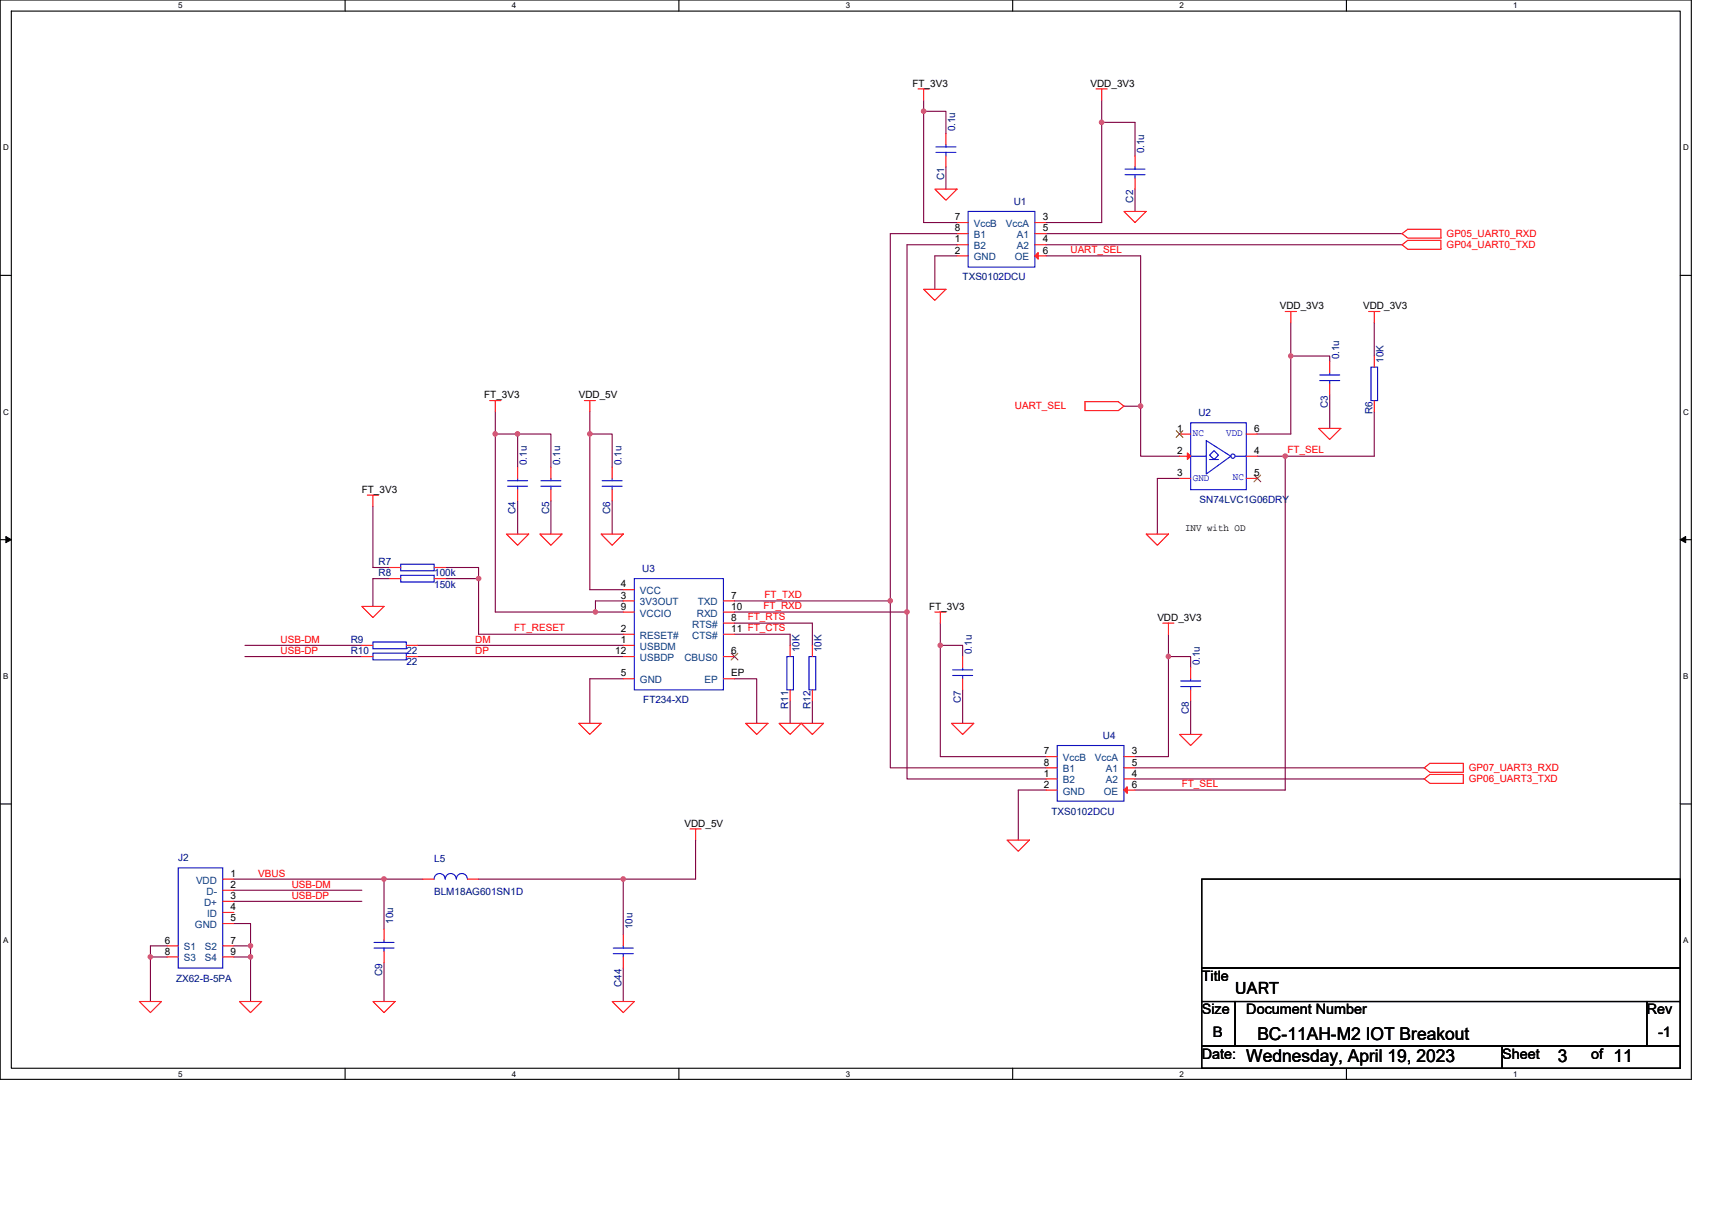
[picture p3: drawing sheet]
<svg xmlns="http://www.w3.org/2000/svg" width="297mm" height="210mm" viewBox="0 0 297 210" stroke-linecap="round" stroke-linejoin="round" font-family="sans-serif">
<path d="M0 0h293.5v187.2h-293.5zM2 1.9h289.5v183.4h-289.5z" fill="none" stroke="#000" stroke-width=".19"/>
<g fill="#fff">
<path d="M30.9 .2h.8v1.6h-.8z"/>
<path d="M30.9 185.5h.8v1.6h-.8z"/>
</g>
<path d="M59.9 0v1.9M59.9 185.3v1.9" fill="none" stroke="#000" stroke-width=".19"/>
<g fill="#fff">
<path d="M88.8 .2h.8v1.6h-.8z"/>
<path d="M88.8 185.5h.8v1.6h-.8z"/>
</g>
<path d="M117.8 0v1.9M117.8 185.3v1.9" fill="none" stroke="#000" stroke-width=".19"/>
<g fill="#fff">
<path d="M146.7 .2h.8v1.6h-.8z"/>
<path d="M146.7 185.5h.8v1.6h-.8z"/>
</g>
<path d="M175.7 0v1.9M175.7 185.3v1.9" fill="none" stroke="#000" stroke-width=".19"/>
<g fill="#fff">
<path d="M204.7 .2h.7v1.6h-.7z"/>
<path d="M204.7 185.5h.7v1.6h-.7z"/>
</g>
<path d="M233.6 0v1.9M233.6 185.3v1.9" fill="none" stroke="#000" stroke-width=".19"/>
<g fill="#fff">
<path d="M262.6 .2h.7v1.6h-.7z"/>
<path d="M262.6 185.5h.7v1.6h-.7z"/>
<path d="M.5 24.8h1v1.6h-1z"/>
<path d="M292 24.8h1v1.6h-1z"/>
<path d="M.5 70.7h1v1.5h-1z"/>
<path d="M292 70.7h1v1.5h-1z"/>
</g>
<path d="M0 47.8h2M291.5 47.8h2" fill="none" stroke="#000" stroke-width=".19"/>
<g fill="#fff">
<path d="M.5 116.5h.9v1.6h-.9z"/>
<path d="M292 116.5h.9v1.6h-.9z"/>
</g>
<path d="M0 93.6h2M291.5 93.6h2" fill="none" stroke="#000" stroke-width=".19"/>
<path d="M1 93.1l1 .5-1 .5zM291.5 93.6l1-.5v1z" fill="#000" stroke="#000" stroke-width=".17"/>
<g fill="#fff">
<path d="M.5 162.4h.9v1.5h-.9z"/>
<path d="M292 162.4h.9v1.5h-.9z"/>
</g>
<path d="M0 139.5h2M291.5 139.5h2M208.5 152.5h83v15.4h-83zM208.5 167.9h83v5.8h-83zM208.5 173.7h5.8v7.8h-5.8zM214.3 173.7h71.4v7.8h-71.4zM285.7 173.7h5.8v7.8h-5.8zM208.5 181.5h52.1v3.8h-52.1zM260.6 181.5h30.9v3.8h-30.9z" fill="none" stroke="#000" stroke-width=".19"/>
<g fill="none" stroke="#800040" stroke-width=".19">
<path d="M160.2 19.3v19.3h5.8M160.2 19.3h3.9v3.9M160.2 17.4v1.9M191.2 17.4v3.8M164.1 29v3.8M191.2 21.2v17.4h-9.7M191.2 21.2h5.7v5.8M196.9 32.8v3.9M166 44.4h-3.8v5.8M166 40.5h-11.5v63.7M166 42.5h-8.6v63.7M181.5 40.5h61.8"/>
<path d="M181.5 42.5h61.8M181.5 44.4h16.4v26.1M224 56v5.8h6.7v.9M238.4 56v5.8M85.9 71.4v3.9M85.9 75.3h3.9v5.8M85.9 75.3v30.9h17.4M89.8 75.3h5.8v5.8M102.3 71.4v3.9M102.3 75.3v27h5.8M102.3 75.3h3.9v5.8M195 70.5h2.9"/>
<path d="M197.9 70.5v8.6h6.8M218.2 79.1h4.8M223 79.1v58h-26.1M224 61.8v13.5h-5.8M230.7 68.5v5.8M238.4 71.4v7.7h-15.4M64.7 87.8v10.6h2.9M77.3 98.4h5.7v2M89.8 86.9v5.7M95.6 86.9v5.7M106.2 86.9v5.7M204.7 83h-3.9v9.6"/>
<path d="M42.5 112h20.3M42.5 113.9h20.3M67.6 100.4h-2.9v4.8M72.4 112h35.7M72.4 113.9h35.7M77.3 100.4h5.7M83 100.4v9.6h25.1M103.3 106.2h4.8M108.1 104.2h-4.8v2M108.1 117.8h-5.8v7.7M127.4 106.2h30M127.4 104.2h27.1"/>
<path d="M127.4 108.1h13.5v3.9M127.4 117.8h3.9v7.7M127.4 110h9.7v2M154.5 104.2v29h27M157.4 106.2v28.9h24.1M163.1 108.1v3.9M163.1 112v19.3h18.4M163.1 112h3.9v1.9M167 119.7v5.8M202.7 113.9h3.9v1.9M202.7 113.9v17.4h-5.8M202.7 110v3.9"/>
<path d="M137.1 121.6v3.9M140.9 121.6v3.9M181.5 137.1h-4.8v8.6M196.9 133.2h50.2M196.9 135.1h50.2M206.6 121.6v5.8M40.6 152.5h26M40.6 154.4h22.2M40.6 156.4h22.2M66.6 152.5v8.7M66.6 152.5h6.8M83 152.5h25.1"/>
<path d="M108.1 152.5v9.7M120.7 145.7v6.8h-12.6M26.1 166h2.9M26.1 166v7.7M29 164.1h-2.9v1.9M40.6 160.2h2.9v3.9M40.6 164.1h2.9M40.6 166h2.9M43.5 164.1v1.9M43.5 166v7.7M66.6 167v6.7M108.1 167.9v5.8"/>
</g>
<g fill="#f0f" stroke="#f0f" stroke-width=".19">
<circle cx="89.8" cy="75.3" r=".38"/>
<circle cx="197.9" cy="70.4" r=".38"/>
<circle cx="223" cy="79.1" r=".38"/>
<circle cx="160.3" cy="19.3" r=".38"/>
<circle cx="83" cy="100.4" r=".38"/>
<circle cx="43.5" cy="166" r=".38"/>
<circle cx="43.5" cy="164.1" r=".38"/>
<circle cx="191.1" cy="21.2" r=".38"/>
<circle cx="202.7" cy="113.9" r=".38"/>
<circle cx="26.1" cy="166" r=".38"/>
<circle cx="154.5" cy="104.2" r=".38"/>
<circle cx="157.4" cy="106.2" r=".38"/>
<circle cx="163.1" cy="111.9" r=".38"/>
<circle cx="103.3" cy="106.2" r=".38"/>
<circle cx="85.9" cy="75.3" r=".38"/>
<circle cx="102.3" cy="75.3" r=".38"/>
<circle cx="223.9" cy="61.8" r=".38"/>
<circle cx="66.6" cy="152.5" r=".38"/>
<circle cx="108.1" cy="152.5" r=".38"/>
</g>
<g fill="none" stroke="#f00" stroke-width=".19">
<path d="M159.3 15.4h1.9M160.2 15.4v2M190.2 15.4h1.9M191.2 15.4v2M162.2 32.8h3.8l-1.9 1.9zM164.1 23.2v1.9M164.1 27v2M166 38.6h2M179.6 38.6h1.9M195 36.7h3.9l-2 1.9zM196.9 27v2M196.9 30.9v1.9"/>
<path d="M160.2 50.2h3.9l-1.9 1.9zM166 42.5h2M166 44.4h2M166 40.5h2M179.6 42.5h1.9M179.6 40.5h1.9M179.6 44.4h1.9M223 54h1.9M224 54v2M237.5 54h1.9M238.4 54v2M243.3 42.5l.9-.8h5.8v1.5h-5.8z"/>
<path d="M243.3 40.5l.9-.7h5.8v1.5h-5.8zM85 69.5h1.9M85.9 69.5v1.9M101.4 69.5h1.9M102.3 69.5v1.9M188.3 69.7h5.7l1 .8-1 .7h-5.7zM204.7 75.3h1.9M204.7 79.1h1.9M216.2 79.1h2M216.2 75.3h2M228.8 74.3h3.8l-1.9 1.9zM230.7 62.7v2"/>
<path d="M230.7 66.6v1.9M238.4 69.5v1.9M238.4 61.8v1.9M63.7 85.9h2M64.7 85.9v1.9M67.6 98.4h1.9M75.3 98.4h2M87.9 92.6h3.8l-1.9 2zM89.8 81.1v1.9M89.8 84.9v2M93.7 92.6h3.8l-1.9 2zM95.6 81.1v1.9"/>
<path d="M95.6 84.9v2M104.3 92.6h3.8l-1.9 2zM106.2 81.1v1.9M106.2 84.9v2M198.9 92.6h3.8l-1.9 2zM204.7 83h1.9M216.2 83h2M62.8 112h1.9M62.8 113.9h1.9M62.8 105.2h3.8l-1.9 1.9zM67.6 100.4h1.9M70.5 112h1.9"/>
<path d="M70.5 113.9h1.9M75.3 100.4h2M108.1 112h2M108.1 110h2M108.1 104.2h2M108.1 102.3h2M108.1 117.8h2M108.1 106.2h2M108.1 113.9h2M125.5 113.9h1.9M125.5 104.2h1.9M125.5 108.1h1.9"/>
<path d="M125.5 106.2h1.9M125.5 110h1.9M125.5 117.8h1.9M137.1 119.7v1.9M137.1 112v1.9M140.9 119.7v1.9M140.9 112v1.9M162.2 106.2h1.9M163.1 106.2v1.9M167 113.9v1.9M167 117.8v1.9M201.8 108.1h1.9"/>
<path d="M202.7 108.1v1.9M206.6 115.8v2M206.6 119.7v1.9M100.4 125.5h3.9l-2 1.9zM129.4 125.5h3.8l-1.9 1.9zM135.2 125.5h3.8l-1.9 1.9zM139 125.5h3.9l-2 1.9zM165.1 125.5h3.8l-1.9 1.9zM181.5 135.1h1.9M181.5 137.1h1.9M181.5 131.3h1.9M181.5 133.2h1.9"/>
<path d="M195 131.3h1.9M195 135.1h1.9M195 133.2h1.9M195 137.1h1.9M204.7 127.4h3.8l-1.9 1.9zM247.1 135.1l1-.8h5.8v1.6h-5.8zM247.1 133.2l1-.8h5.8v1.6h-5.8zM38.6 152.5h2M38.6 154.4h2M38.6 156.4h2M38.6 158.3h2M73.4 152.5h1.9"/>
<path d="M81.1 152.5h1.9M119.7 143.8h1.9M120.7 143.8v1.9M174.7 145.7h3.9l-1.9 2zM24.2 173.7h3.8l-1.9 2zM29 164.1h1.9M29 166h1.9M38.6 160.2h2M38.6 164.1h2M38.6 166h2M41.5 173.7h3.9l-1.9 2zM64.7 173.7h3.9l-2 2z"/>
<path d="M66.6 161.2v1.9M66.6 165v2M106.2 173.7h3.9l-2 2zM108.1 162.2v1.9M108.1 166v1.9"/>
</g>
<g fill="none" stroke="#00f" stroke-width=".19">
<path d="M162.4 26.4h3.5M162.4 25.5h3.5M164.1 25.1v.4M164.1 26.4v.6M168 36.7h11.6v9.6h-11.6zM195.2 30.3h3.5M195.2 29.3h3.5M196.9 29v.3M196.9 30.3v.6M206.6 79.1h2.7M206.6 73.3h9.6v11.6h-9.6zM209.3 76.4l4.2 2.7-4.2 3.1z"/>
<path d="M209.9 79l.7-.8 .8 .8-.8 .7zM209.9 79.7h1.5M214.3 79.1h1.9M229 66h3.4M229 65h3.4M230.7 64.7v.3M230.7 66v.6M237.9 63.7h1.1v5.8h-1.1zM69.5 97.9h5.8v1.1h-5.8zM69.5 99.8h5.8v1.2h-5.8zM88.1 84.3h3.4M88.1 83.4h3.4"/>
<path d="M89.8 83v.4M89.8 84.3v.6M93.8 84.3h3.5M93.8 83.4h3.5M95.6 83v.4M95.6 84.3v.6M104.5 84.3h3.4M104.5 83.4h3.4M106.2 83v.4M106.2 84.3v.6M64.7 111.4h5.8v1.1h-5.8zM64.7 113.3h5.8v1.2h-5.8z"/>
<path d="M110.1 100.4h15.4v19.3h-15.4zM136.5 113.9h1.2v5.8h-1.2zM140.4 113.9h1.1v5.8h-1.1zM165.3 117.2h3.5M165.3 116.2h3.5M167 115.8v.4M167 117.2v.6M204.8 119.1h3.5M204.8 118.1h3.5M206.6 117.8v.3M206.6 119.1v.6M183.4 129.3h11.6v9.7h-11.6z"/>
<path d="M30.9 150.6h7.7v17.3h-7.7zM75.3 152.5a.96 .96 0 0 1 1-1 .96 .96 0 0 1 1 1 .95 .95 0 0 1 .9-1 .95 .95 0 0 1 1 1 .96 .96 0 0 1 .9-1 .96 .96 0 0 1 1 1M64.9 164.5h3.5M64.9 163.5h3.5M66.6 163.1v.4M66.6 164.5v.5M106.4 165.4h3.5M106.4 164.5h3.5M108.1 164.1v.4M108.1 165.4v.6"/>
<circle cx="213.9" cy="79.1" r=".38"/>
</g>
<path d="M204.1 74.7l1.1 1.2M205.2 74.7l-1.1 1.2M217.6 82.4l1.2 1.2M218.7 82.4l-1.1 1.2M126.9 113.3l1.1 1.2M128 113.3l-1.2 1.2" fill="none" stroke="#804000" stroke-width=".17"/>
<g fill="#f00" stroke="#f00" stroke-width=".19">
<path d="M206 78.6l.6 .5-.6 .6z"/>
<path d="M195 137.1l.6-.6v1.1z"/>
<path d="M179.6 44.4l.5-.6v1.2z"/>
</g>
<g font-size="3.1">
<text x="214.3" y="172.5">UART</text>
<text x="216.2" y="184.2">Wednesday, April 19, 2023</text>
<text x="218.2" y="180.3">BC-11AH-M2 IOT Breakout</text>
<text x="270.3" y="184.2">3</text>
<text x="279.9" y="184.2">11</text>
</g>
<g font-size="2.5">
<text x="208.5" y="170.2">Title</text>
<text x="208.5" y="176">Size</text>
<text x="210.5" y="179.8">B</text>
<text x="216.2" y="176">Document Number</text>
<text x="285.7" y="176">Rev</text>
<text x="287.7" y="179.8">-1</text>
<text x="208.5" y="183.7">Date:</text>
<text x="260.6" y="183.7">Sheet</text>
<text x="276.1" y="183.7">of</text>
</g>
<g font-size="1.7">
<text x="158.3" y="15">FT_3V3</text>
<text x="189.2" y="15">VDD_3V3</text>
<text x="165.6" y="38.2">7</text>
<text x="165.6" y="40.1">8</text>
<text x="180.9" y="38.2">3</text>
<text x="180.9" y="40.1">5</text>
<text x="165.6" y="42.1">1</text>
<text x="165.6" y="44">2</text>
<text x="180.9" y="44">6</text>
<text x="180.9" y="42.1">4</text>
<text x="222" y="53.7">VDD_3V3</text>
<text x="236.5" y="53.7">VDD_3V3</text>
<text x="84" y="69.1">FT_3V3</text>
<text x="100.4" y="69.1">VDD_5V</text>
<text x="204.3" y="74.9">1</text>
<text x="217.6" y="74.9">6</text>
<text x="204.3" y="78.7">2</text>
<text x="204.3" y="82.6">3</text>
<text x="217.6" y="78.7">4</text>
<text x="217.6" y="82.6">5</text>
<text x="62.8" y="85.5">FT_3V3</text>
<text x="205.6" y="92.1">INV with OD</text>
<text x="107.7" y="101.9">4</text>
<text x="107.7" y="103.8">3</text>
<text x="107.7" y="105.8">9</text>
<text x="126.9" y="103.8">7</text>
<text x="126.9" y="107.7">8</text>
<text x="126.9" y="105.8">10</text>
<text x="161.2" y="105.8">FT_3V3</text>
<text x="200.8" y="107.7">VDD_3V3</text>
<text x="106.8" y="113.5">12</text>
<text x="107.7" y="111.5">1</text>
<text x="107.7" y="109.6">2</text>
<text x="126.9" y="109.6">11 FT_CTS</text>
<text x="126.9" y="113.5">6</text>
<text x="107.7" y="117.3">5</text>
<text x="126.9" y="117.3">EP</text>
<text x="181.1" y="130.9">7</text>
<text x="196.4" y="130.9">3</text>
<text x="181.1" y="134.7">1</text>
<text x="181.1" y="136.7">2</text>
<text x="181.1" y="132.8">8</text>
<text x="196.4" y="136.7">6</text>
<text x="196.4" y="134.7">4</text>
<text x="196.4" y="132.8">5</text>
<text x="118.8" y="143.4">VDD_5V</text>
<text x="40" y="152.1">1</text>
<text x="40" y="156">3</text>
<text x="40" y="154">2</text>
<text x="40" y="157.9">4</text>
<text x="40" y="159.8">5</text>
<text x="28.6" y="163.7">6</text>
<text x="28.6" y="165.6">8</text>
<text x="40" y="163.7">7</text>
<text x="40" y="165.6">9</text>
</g>
<g font-size="1.7" fill="#000080">
<text x="165.7" y="22.8" transform="rotate(-90 165.7 22.8)">0.1u</text>
<text x="198.5" y="26.6" transform="rotate(-90 198.5 26.6)">0.1u</text>
<text x="163.8" y="31.3" transform="rotate(-90 163.8 31.3)">C1</text>
<text x="175.9" y="35.5">U1</text>
<text x="196.6" y="35.1" transform="rotate(-90 196.6 35.1)">C2</text>
<text x="167" y="48.6">TXS0102DCU</text>
<text x="232.3" y="62.4" transform="rotate(-90 232.3 62.4)">0.1u</text>
<text x="240" y="62.9" transform="rotate(-90 240 62.9)">10K</text>
<text x="230.4" y="70.8" transform="rotate(-90 230.4 70.8)">C3</text>
<text x="238.1" y="71.8" transform="rotate(-90 238.1 71.8)">R6</text>
<text x="207.9" y="72.2">U2</text>
<text x="91.4" y="80.7" transform="rotate(-90 91.4 80.7)">0.1u</text>
<text x="97.2" y="80.7" transform="rotate(-90 97.2 80.7)">0.1u</text>
<text x="107.8" y="80.7" transform="rotate(-90 107.8 80.7)">0.1u</text>
<text x="89.5" y="89.2" transform="rotate(-90 89.5 89.2)">C4</text>
<text x="95.3" y="89.2" transform="rotate(-90 95.3 89.2)">C5</text>
<text x="105.9" y="89.2" transform="rotate(-90 105.9 89.2)">C6</text>
<text x="208.1" y="87.2">SN74LVC1G06DRY</text>
<text x="65.7" y="98.1">R7</text>
<text x="65.7" y="100">R8</text>
<text x="75.3" y="100">100k</text>
<text x="75.3" y="101.9">150k</text>
<text x="111.4" y="99.2">U3</text>
<text x="60.9" y="111.6">R9</text>
<text x="60.9" y="113.5">R10</text>
<text x="70.5" y="113.5">22</text>
<text x="138.7" y="113.1" transform="rotate(-90 138.7 113.1)">10K</text>
<text x="142.6" y="113.1" transform="rotate(-90 142.6 113.1)">10K</text>
<text x="168.6" y="113.5" transform="rotate(-90 168.6 113.5)">0.1u</text>
<text x="70.5" y="115.4">22</text>
<text x="208.2" y="115.4" transform="rotate(-90 208.2 115.4)">0.1u</text>
<text x="111.6" y="122">FT234-XD</text>
<text x="136.8" y="123" transform="rotate(-90 136.8 123)">R11</text>
<text x="140.6" y="123" transform="rotate(-90 140.6 123)">R12</text>
<text x="166.7" y="122" transform="rotate(-90 166.7 122)">C7</text>
<text x="206.3" y="123.9" transform="rotate(-90 206.3 123.9)">C8</text>
<text x="191.3" y="128.2">U4</text>
<text x="182.5" y="141.3">TXS0102DCU</text>
<text x="30.9" y="149.4">J2</text>
<text x="75.3" y="149.6">L5</text>
<text x="75.3" y="155.2">BLM18AG601SN1D</text>
<text x="68.2" y="160.2" transform="rotate(-90 68.2 160.2)">10u</text>
<text x="109.7" y="161.2" transform="rotate(-90 109.7 161.2)">10u</text>
<text x="30.5" y="170.3">ZX62-B-5PA</text>
<text x="66.3" y="169.3" transform="rotate(-90 66.3 169.3)">C9</text>
<text x="107.8" y="171.2" transform="rotate(-90 107.8 171.2)">C44</text>
</g>
<g font-size="1.7" fill="#004080">
<text x="168.9" y="39.4">VccB</text>
<text x="168.9" y="41.3">B1</text>
<text x="174.5" y="39.4">VccA</text>
<text x="176.4" y="41.3">A1</text>
<text x="168.9" y="43.2">B2</text>
<text x="168.9" y="45.2">GND</text>
<text x="176.1" y="45.2">OE</text>
<text x="176.4" y="43.2">A2</text>
<text x="111" y="105">3V3OUT</text>
<text x="111" y="103.1">VCC</text>
<text x="111" y="107">VCCIO</text>
<text x="120.9" y="107">RXD</text>
<text x="121.1" y="105">TXD</text>
<text x="111" y="112.7">USBDM</text>
<text x="111" y="110.8">RESET#</text>
<text x="120.1" y="108.9">RTS#</text>
<text x="120.1" y="110.8">CTS#</text>
<text x="111" y="118.5">GND</text>
<text x="111" y="114.7">USBDP</text>
<text x="118.7" y="114.7">CBUS0</text>
<text x="122.2" y="118.5">EP</text>
<text x="184.4" y="135.9">B2</text>
<text x="184.4" y="137.8">GND</text>
<text x="184.4" y="132">VccB</text>
<text x="184.4" y="134">B1</text>
<text x="190" y="132">VccA</text>
<text x="191.5" y="137.8">OE</text>
<text x="191.9" y="135.9">A2</text>
<text x="191.9" y="134">A1</text>
<text x="34" y="153.3">VDD</text>
<text x="35.9" y="155.2">D-</text>
<text x="33.8" y="161">GND</text>
<text x="35.4" y="157.1">D+</text>
<text x="35.9" y="159.1">ID</text>
<text x="31.9" y="164.9">S1</text>
<text x="31.9" y="166.8">S3</text>
<text x="35.5" y="164.9">S2</text>
<text x="35.5" y="166.8">S4</text>
</g>
<g font-size="1.7" fill="#f00">
<text x="251" y="41.1">GP05_UART0_RXD</text>
<text x="185.7" y="43.9">UART_SEL</text>
<text x="251" y="43.1">GP04_UART0_TXD</text>
<text x="176.1" y="71">UART_SEL</text>
<text x="223.4" y="78.7">FT_SEL</text>
<text x="129.7" y="107.6">FT_RTS</text>
<text x="132.5" y="105.7">FT_RXD</text>
<text x="132.6" y="103.8">FT_TXD</text>
<text x="48.7" y="111.6">USB-DM</text>
<text x="48.7" y="113.5">USB-DP</text>
<text x="82.5" y="111.6">DM</text>
<text x="82.5" y="113.5">DP</text>
<text x="89.2" y="109.5">FT_RESET</text>
<text x="205" y="136.6">FT_SEL</text>
<text x="254.8" y="135.7">GP06_UART3_TXD</text>
<text x="254.8" y="133.8">GP07_UART3_RXD</text>
<text x="44.8" y="152.1">VBUS</text>
<text x="50.6" y="154.1">USB-DM</text>
<text x="50.6" y="156">USB-DP</text>
</g>
<g font-size="1.7" fill="#00f">
<text x="207" y="75.7">NC</text>
<text x="212.8" y="75.7">VDD</text>
<text x="207" y="83.4">GND</text>
<text x="213.9" y="83.2">NC</text>
</g>
<g font-size="1.4">
<text x="30.9" y="1.5">5</text>
<text x="88.8" y="1.5">4</text>
<text x="146.7" y="1.5">3</text>
<text x="204.7" y="1.5">2</text>
<text x="262.6" y="1.5">1</text>
<text x=".5" y="26.1">D</text>
<text x="292" y="26.1">D</text>
<text x=".5" y="71.9">C</text>
<text x="292" y="71.9">C</text>
<text x=".5" y="117.8">B</text>
<text x="292" y="117.8">B</text>
<text x=".5" y="163.6">A</text>
<text x="292" y="163.6">A</text>
<text x="30.9" y="186.8">5</text>
<text x="88.8" y="186.8">4</text>
<text x="146.7" y="186.8">3</text>
<text x="204.7" y="186.8">2</text>
<text x="262.6" y="186.8">1</text>
</g>
</svg>
